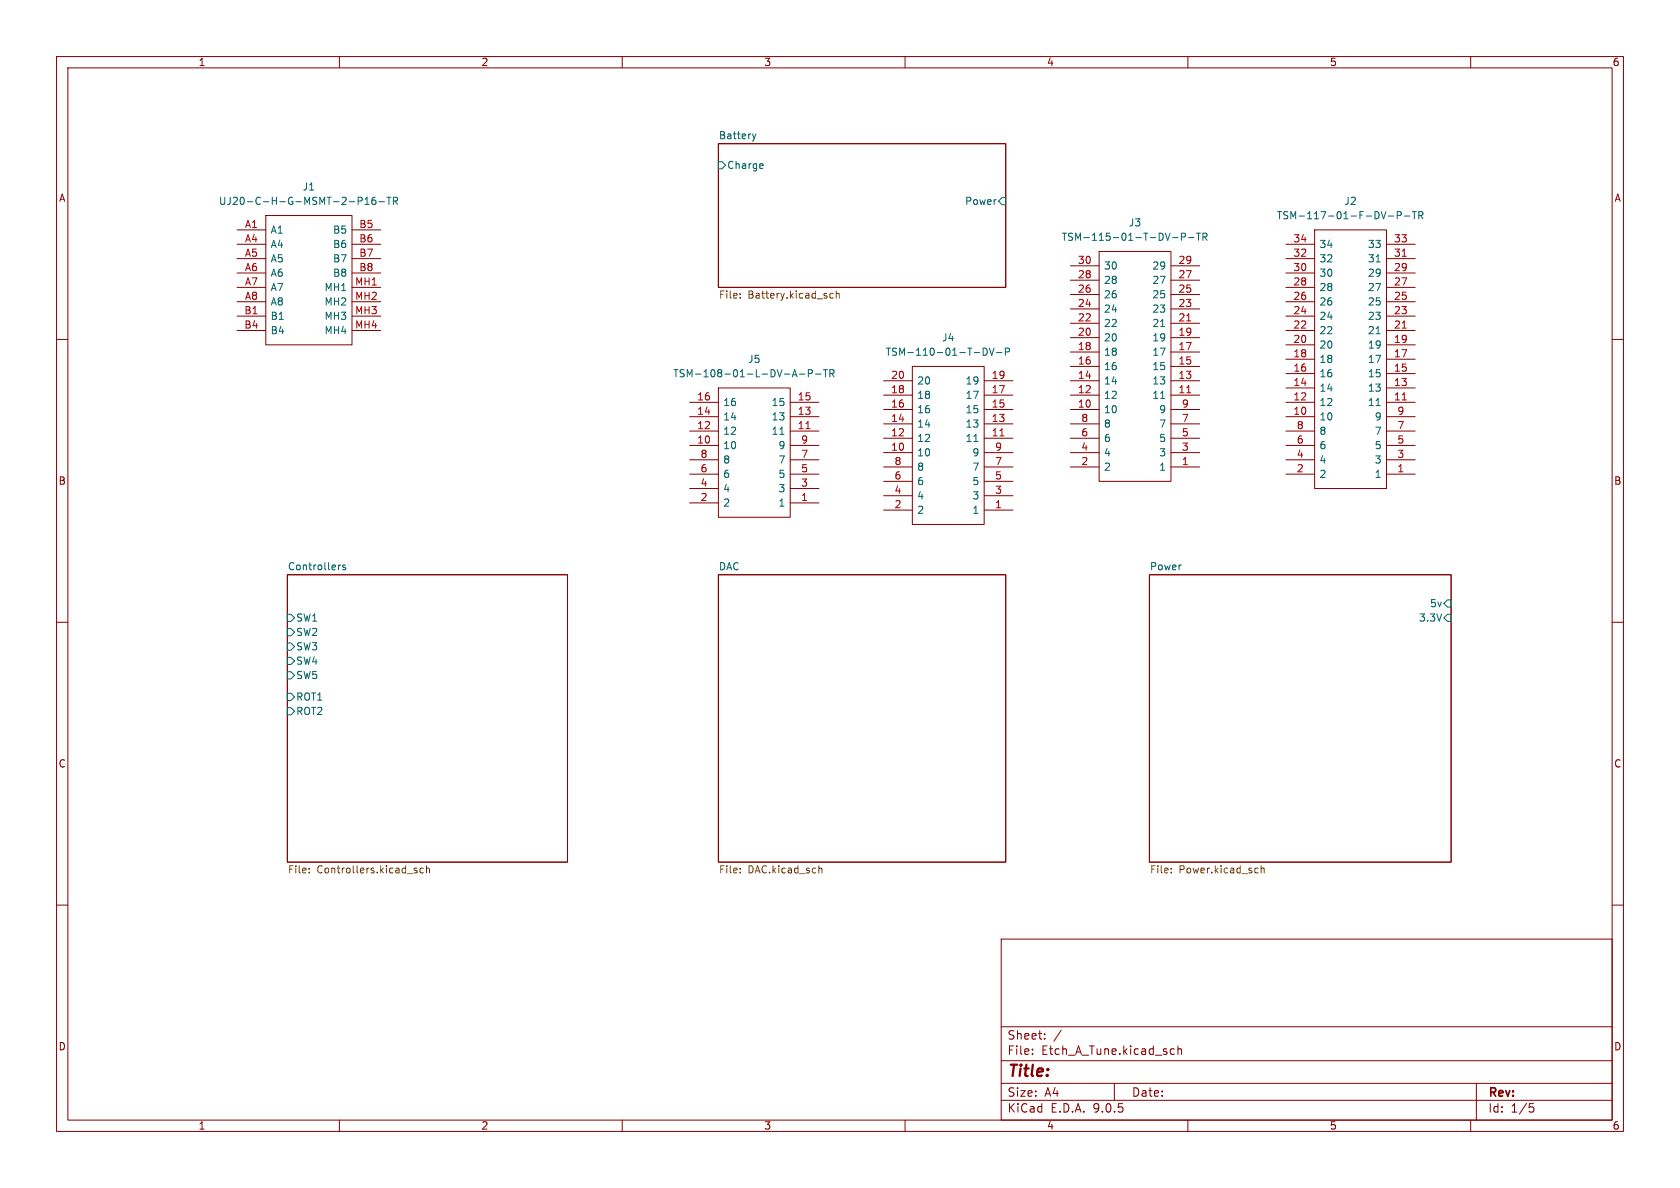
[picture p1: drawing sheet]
<svg xmlns="http://www.w3.org/2000/svg" width="297mm" height="210mm" viewBox="0 0 297 210" stroke-linecap="round" stroke-linejoin="round" font-family="sans-serif">
<g fill="none" stroke="#840000" stroke-width=".18">
<path d="M10 10h277v190h-277zM12 12h273v186h-273zM60 10v2M110 10v2M160 10v2M210 10v2M260 10v2M47 38.1h15.2v22.9h-15.2zM127 25.4h50.8v25.4h-50.8zM41.9 43.2h5.1M41.9 45.7h5.1M41.9 48.3h5.1"/>
<path d="M41.9 50.8h5.1M41.9 53.3h5.1M41.9 55.9h5.1M41.9 58.4h5.1M41.9 40.6h5.1M62.2 43.2h5.1M62.2 45.7h5.1M62.2 48.3h5.1M62.2 50.8h5.1M62.2 53.3h5.1M62.2 55.9h5.1M62.2 58.4h5.1"/>
<path d="M62.2 40.6h5.1M189.2 47h5.1M189.2 49.5h5.1M189.2 52.1h5.1M189.2 54.6h5.1M189.2 57.2h5.1M189.2 59.7h5.1M194.3 44.5h12.7v40.6h-12.7zM207 47h5.1M207 49.5h5.1M207 52.1h5.1M207 54.6h5.1"/>
<path d="M207 57.2h5.1M207 59.7h5.1M227.3 43.2h5.1M227.3 45.7h5.1M227.3 48.3h5.1M227.3 50.8h5.1M227.3 53.3h5.1M227.3 55.9h5.1M227.3 58.4h5.1M232.4 40.6h12.7v45.8h-12.7zM245.1 43.2h5.1M245.1 45.7h5.1"/>
<path d="M245.1 48.3h5.1M245.1 50.8h5.1M245.1 53.3h5.1M245.1 55.9h5.1M245.1 58.4h5.1M10 60h2M121.9 71.1h5.1M121.9 73.7h5.1M121.9 76.2h5.1M121.9 78.7h5.1M127 68.6h12.7v22.8h-12.7zM139.7 71.1h5.1"/>
<path d="M139.7 73.7h5.1M139.7 76.2h5.1M139.7 78.7h5.1M156.2 67.3h5.1M156.2 69.9h5.1M156.2 72.4h5.1M156.2 74.9h5.1M156.2 77.5h5.1M161.3 64.8h12.7v27.9h-12.7zM174 67.3h5.1M174 69.9h5.1M174 72.4h5.1"/>
<path d="M174 74.9h5.1M174 77.5h5.1M189.2 62.2h5.1M189.2 64.8h5.1M189.2 67.3h5.1M189.2 69.9h5.1M189.2 72.4h5.1M189.2 74.9h5.1M189.2 77.5h5.1M207 62.2h5.1M207 64.8h5.1M207 67.3h5.1"/>
<path d="M207 69.9h5.1M207 72.4h5.1M207 74.9h5.1M207 77.5h5.1M227.3 61h5.1M227.3 63.5h5.1M227.3 66h5.1M227.3 68.6h5.1M227.3 71.1h5.1M227.3 73.7h5.1M227.3 76.2h5.1M227.3 78.7h5.1"/>
<path d="M245.1 61h5.1M245.1 63.5h5.1M245.1 66h5.1M245.1 68.6h5.1M245.1 71.1h5.1M245.1 73.7h5.1M245.1 76.2h5.1M245.1 78.7h5.1M285 60h2M121.9 81.3h5.1M121.9 83.8h5.1M121.9 86.4h5.1"/>
<path d="M121.9 88.9h5.1M139.7 81.3h5.1M139.7 83.8h5.1M139.7 86.4h5.1M139.7 88.9h5.1M156.2 80h5.1M156.2 82.6h5.1M156.2 85.1h5.1M156.2 87.6h5.1M156.2 90.2h5.1M174 80h5.1M174 82.6h5.1"/>
<path d="M174 85.1h5.1M174 87.6h5.1M174 90.2h5.1M189.2 80h5.1M189.2 82.6h5.1M207 80h5.1M207 82.6h5.1M227.3 81.3h5.1M227.3 83.8h5.1M245.1 81.3h5.1M245.1 83.8h5.1M10 110h2"/>
<path d="M50.8 101.6h49.5v50.8h-49.5zM127 101.6h50.8v50.8h-50.8zM203.2 101.6h53.3v50.8h-53.3zM285 110h2M10 160h2M177 166h108v32h-108zM285 160h2M60 198v2M110 198v2M160 198v2M177 194.5h108M177 191.5h108"/>
<path d="M177 187.5h108M177 181.5h108M182.5 186.3v.1M182.5 185.5v.1M184.7 183.6v.1M184.7 182.8v.1M187.6 182.1l-1.3 2M197 191.5v3M207.2 185.4l.4 .1M207.6 186.3l-.4 .1M208.2 185.5l.3-.1 .3 .1 .1 .9M208.2 184.9v1.5"/>
<path d="M210 198v2M260 198v2M261 191.5v6.5M270.4 195.1h.7M270.5 195.7h.4l.3 .3-.2 .5-.5 .1"/>
</g>
<g fill="none" stroke="#006464" stroke-width=".18">
<path d="M63.3 35.5h.6l.1-.2v-.3l-.7-.1v1.2M64.5 36.1h.8M64.5 35.2l.4-.3v1.2M66.3 34.9h-.3a.86 .86 0 0 0 0 1.2l.4-.1 .1-.4-.3-.2h-.3l-.2 .2M67 35.7h1M68.4 34.9h.7M68.8 34.9v1.2M69.5 35.5h.7l.1-.2-.1-.3-.7-.1v1.2M69.8 35.5l.5 .6M127 28.6h.6l.7 .6-.7 .6h-.6zM133 23.7l.3 .8M133.3 24.5l-.2 .4"/>
<path d="M133.6 23.7l-.3 .8M134.7 28.9l.2 .3-.6 .2M134.8 29.7l-.1 .1M177.2 34.9h.6v1.3h-.6l-.7-.6zM245.4 38.2h1M247 38.1l.6-.1 .1-.2v-.3l-.7-.1v1.3M248.3 38.2h1M249.7 37.4h.7M250 37.4v1.3M250.8 38.1l.6-.1 .2-.2-.1-.3-.7-.1v1.3M251.1 38.1l.5 .6M205.2 57.7h.7"/>
<path d="M207.3 42h.9M208.9 41.9l.6-.1 .1-.2-.1-.3-.6-.1v1.3M210.1 42h1M211.5 41.2h.7M211.9 41.2v1.3M212.7 41.9l.6-.1 .1-.2-.1-.3-.6-.1v1.3M213 41.9l.4 .6M243.3 46.3h.7M243.3 59h.7M137.9 76.8h.7M140.1 66.6l.4-1.3 .4 1.3M140.2 66.3h.6"/>
<path d="M141.3 66.1h1M142.9 66h.6l.1-.2v-.3l-.7-.2v1.3M144.2 66.1h.9M145.6 65.3h.7M145.9 65.3v1.3M146.7 66h.6l.1-.2v-.3l-.7-.2v1.3M147 66l.4 .6M172.2 78h.7M173.8 61.5a.64 .64 0 0 1 .7 .7 .64 .64 0 0 1-.7 .6zM174.9 61.5l.4 1.3 .4-1.3M176.2 62.3h.9M177.7 62.2l.6-.1 .2-.1-.1-.3-.7-.2v1.3"/>
<path d="M205.2 70.4h.7M243.3 71.7h.7M60.2 99.9l-.3 .2M61.1 99.9h-.3l-.2 .2v.1l.5 .2v.3h-.5M50.8 113.7h.6l.7 .6-.7 .6h-.6zM50.8 116.2h.6l.7 .6-.7 .7h-.6zM50.8 118.7h.6l.7 .7-.7 .6h-.6zM50.8 111.1h.6l.7 .7-.7 .6h-.6zM50.8 108.6h.6l.7 .6-.7 .7h-.6zM255.9 106h.6v1.3h-.6l-.6-.6zM255.9 108.6h.6v1.3h-.6l-.6-.7zM50.8 125.1h.6l.7 .6-.7 .7h-.6z"/>
<path d="M50.8 122.6h.6l.7 .6-.7 .6h-.6z"/>
</g>
<g fill="none" stroke="#725600" stroke-width=".18">
<path d="M130.8 51.9v.1M130.8 52.6v.1M147.3 51.9h-.4l-.2 .2 .1 .5h.5M147.8 52l.2-.1h.3l.1 .8M147.8 51.4v1.3M54.6 154.2v.1M54.6 153.5v.1M73.4 153.5h.3M73.4 153.9h.3l.1 .2-.2 .2h-.3M74.8 153.5h-.3l-.3 .2 .2 .5h.4M75.4 153.6l.2-.1h.3v.8M75.4 153v1.3"/>
<path d="M130.8 154.2v.1M130.8 153.5v.1M144.8 153.6l.1-.1h.3l.1 .8M207 154.2v.1M207 153.5v.1M222.3 153.5h.1M222.4 154.2l-.1 .1M223 153v1.3M223 153.6l.1-.1h.3l.1 .8"/>
</g>
<path d="M209.8 56.7h.7M247.9 45.3h.7M247.9 58h.7M142.5 75.8h.7M176.8 77.1h.7M209.8 69.4h.7M247.9 70.7h.7" fill="none" stroke="#a90000" stroke-width=".18"/>
<text font-size="2.8" fill="#840000" x="178" y="190.9">Title:</text>
<g font-size="2.1" fill="#840000">
<text x="178" y="184">Sheet:</text>
<text x="178" y="186.7">File:</text>
<text x="184.1" y="186.7">Etch_A_Tune.kicad_sch</text>
<text x="178" y="196.9">KiCad</text>
<text x="178" y="194.1">Size:</text>
<text x="184.7" y="194.1">A4</text>
<text x="185.7" y="196.9">E.D.A.</text>
<text x="193.3" y="196.9">9.0.5</text>
<text x="200" y="194.1">Date:</text>
<text x="263" y="194.3">Rev:</text>
<text x="263" y="196.9">Id:</text>
<text x="267.1" y="196.9">1/5</text>
</g>
<g font-size="1.8" fill="#840000">
<text x="35" y="11.9">1</text>
<text x="85" y="11.9">2</text>
<text x="135" y="11.9">3</text>
<text x="185" y="11.9">4</text>
<text x="235" y="11.9">5</text>
<text x="285" y="11.9">6</text>
<text x="10.3" y="35.9">A</text>
<text x="285.3" y="35.9">A</text>
<text x="10.3" y="85.9">B</text>
<text x="285.3" y="85.9">B</text>
<text x="10.3" y="135.9">C</text>
<text x="285.3" y="135.9">C</text>
<text x="10.3" y="185.9">D</text>
<text x="285.3" y="185.9">D</text>
<text x="35" y="199.9">1</text>
<text x="85" y="199.9">2</text>
<text x="135" y="199.9">3</text>
<text x="185" y="199.9">4</text>
<text x="235" y="199.9">5</text>
<text x="285" y="199.9">6</text>
</g>
<g font-size="1.8" fill="#006464">
<text x="127" y="24.7">Battery</text>
<text x="53.4" y="33.9">J1</text>
<text x="128.5" y="30.1">Charge</text>
<text x="38.6" y="36.4">UJ20-C-H-G-MSMT-2-P16-TR</text>
<text x="47.8" y="41.5">A1</text>
<text x="58.8" y="41.5">B5</text>
<text x="170.5" y="36.4">Power</text>
<text x="199.5" y="40.2">J3</text>
<text x="225.6" y="39">TSM-117-01-F-DV-P-TR</text>
<text x="237.6" y="36.4">J2</text>
<text x="47.8" y="44">A4</text>
<text x="47.8" y="46.6">A5</text>
<text x="58.8" y="44">B6</text>
<text x="58.8" y="46.6">B7</text>
<text x="187.6" y="42.8">TSM-115-01-T-DV-P-TR</text>
<text x="195.1" y="47.9">30</text>
<text x="203.6" y="47.9">29</text>
<text x="233.2" y="44">34</text>
<text x="233.2" y="46.6">32</text>
<text x="241.7" y="44">33</text>
<text x="241.7" y="46.6">31</text>
<text x="47.8" y="49.1">A6</text>
<text x="47.8" y="51.7">A7</text>
<text x="57.3" y="51.7">MH1</text>
<text x="58.8" y="49.1">B8</text>
<text x="195.1" y="50.4">28</text>
<text x="195.1" y="52.9">26</text>
<text x="203.6" y="50.4">27</text>
<text x="203.6" y="52.9">25</text>
<text x="233.2" y="49.1">30</text>
<text x="233.2" y="51.7">28</text>
<text x="241.7" y="49.1">29</text>
<text x="241.7" y="51.7">27</text>
<text x="47.8" y="54.2">A8</text>
<text x="47.8" y="56.7">B1</text>
<text x="47.8" y="59.3">B4</text>
<text x="57.3" y="54.2">MH2</text>
<text x="57.3" y="56.7">MH3</text>
<text x="57.3" y="59.3">MH4</text>
<text x="195.1" y="55.5">24</text>
<text x="195.1" y="58">22</text>
<text x="203.6" y="55.5">23</text>
<text x="203.6" y="58">21</text>
<text x="233.2" y="54.2">26</text>
<text x="233.2" y="56.7">24</text>
<text x="233.2" y="59.3">22</text>
<text x="241.7" y="54.2">25</text>
<text x="241.7" y="56.7">23</text>
<text x="241.7" y="59.3">21</text>
<text x="132.2" y="64.4">J5</text>
<text x="156.5" y="63.1">TSM-110-01-T-DV-P</text>
<text x="166.4" y="60.6">J4</text>
<text x="195.1" y="60.6">20</text>
<text x="195.1" y="63.1">18</text>
<text x="195.1" y="65.6">16</text>
<text x="203.6" y="60.6">19</text>
<text x="203.6" y="63.1">17</text>
<text x="203.6" y="65.6">15</text>
<text x="233.2" y="61.8">20</text>
<text x="233.2" y="64.4">18</text>
<text x="241.7" y="61.8">19</text>
<text x="241.7" y="64.4">17</text>
<text x="118.9" y="66.9">TSM-108-01-L-DV-A-P-TR</text>
<text x="127.8" y="72">16</text>
<text x="136.3" y="72">15</text>
<text x="162.1" y="68.2">20</text>
<text x="162.1" y="70.7">18</text>
<text x="170.6" y="68.2">19</text>
<text x="170.6" y="70.7">17</text>
<text x="195.1" y="68.2">14</text>
<text x="195.1" y="70.7">12</text>
<text x="203.6" y="68.2">13</text>
<text x="203.6" y="70.7">11</text>
<text x="233.2" y="66.9">16</text>
<text x="233.2" y="69.4">14</text>
<text x="233.2" y="72">12</text>
<text x="241.7" y="66.9">15</text>
<text x="241.7" y="69.4">13</text>
<text x="241.7" y="72">11</text>
<text x="127.8" y="74.5">14</text>
<text x="127.8" y="77.1">12</text>
<text x="136.3" y="74.5">13</text>
<text x="136.3" y="77.1">11</text>
<text x="162.1" y="73.3">16</text>
<text x="162.1" y="75.8">14</text>
<text x="170.6" y="73.3">15</text>
<text x="170.6" y="75.8">13</text>
<text x="195.1" y="73.3">10</text>
<text x="195.1" y="75.8">8</text>
<text x="204.8" y="73.3">9</text>
<text x="204.8" y="75.8">7</text>
<text x="233.2" y="74.5">10</text>
<text x="233.2" y="77.1">8</text>
<text x="242.9" y="74.5">9</text>
<text x="242.9" y="77.1">7</text>
<text x="127.8" y="79.6">10</text>
<text x="127.8" y="82.1">8</text>
<text x="137.5" y="79.6">9</text>
<text x="137.5" y="82.1">7</text>
<text x="162.1" y="78.3">12</text>
<text x="162.1" y="80.9">10</text>
<text x="162.1" y="83.4">8</text>
<text x="170.6" y="78.3">11</text>
<text x="171.8" y="80.9">9</text>
<text x="171.8" y="83.4">7</text>
<text x="195.1" y="78.3">6</text>
<text x="195.1" y="80.9">4</text>
<text x="195.1" y="83.4">2</text>
<text x="204.8" y="78.3">5</text>
<text x="204.8" y="80.9">3</text>
<text x="204.8" y="83.4">1</text>
<text x="233.2" y="79.6">6</text>
<text x="233.2" y="82.1">4</text>
<text x="242.9" y="79.6">5</text>
<text x="242.9" y="82.1">3</text>
<text x="127.8" y="84.7">6</text>
<text x="127.8" y="87.2">4</text>
<text x="127.8" y="89.8">2</text>
<text x="137.5" y="84.7">5</text>
<text x="137.5" y="87.2">3</text>
<text x="137.5" y="89.8">1</text>
<text x="162.1" y="86">6</text>
<text x="162.1" y="88.5">4</text>
<text x="171.8" y="86">5</text>
<text x="171.8" y="88.5">3</text>
<text x="233.2" y="84.7">2</text>
<text x="242.9" y="84.7">1</text>
<text x="162.1" y="91">2</text>
<text x="171.8" y="91">1</text>
<text x="50.8" y="100.9">Controllers</text>
<text x="127" y="100.9">DAC</text>
<text x="203.2" y="100.9">Power</text>
<text x="252.7" y="107.5">5v</text>
<text x="52.3" y="112.6">SW2</text>
<text x="52.3" y="110.1">SW1</text>
<text x="250.8" y="110.1">3.3V</text>
<text x="52.3" y="115.2">SW3</text>
<text x="52.3" y="117.7">SW4</text>
<text x="52.3" y="120.2">SW5</text>
<text x="52.3" y="124.1">ROT1</text>
<text x="52.3" y="126.6">ROT2</text>
</g>
<g font-size="1.8" fill="#a90000">
<text x="43.2" y="40.4">A1</text>
<text x="63.4" y="40.4">B5</text>
<text x="43.2" y="42.9">A4</text>
<text x="43.2" y="45.5">A5</text>
<text x="63.4" y="42.9">B6</text>
<text x="63.4" y="45.5">B7</text>
<text x="190.5" y="46.7">30</text>
<text x="208.2" y="46.7">29</text>
<text x="228.6" y="42.9">34</text>
<text x="228.6" y="45.5">32</text>
<text x="246.3" y="42.9">33</text>
<text x="246.3" y="45.5">31</text>
<text x="43.2" y="48">A6</text>
<text x="43.2" y="50.5">A7</text>
<text x="43.2" y="53.1">A8</text>
<text x="62.7" y="50.5">MH1</text>
<text x="62.7" y="53.1">MH2</text>
<text x="63.4" y="48">B8</text>
<text x="190.5" y="49.3">28</text>
<text x="190.5" y="51.8">26</text>
<text x="208.2" y="49.3">27</text>
<text x="208.2" y="51.8">25</text>
<text x="228.6" y="48">30</text>
<text x="228.6" y="50.5">28</text>
<text x="228.6" y="53.1">26</text>
<text x="246.3" y="48">29</text>
<text x="246.3" y="50.5">27</text>
<text x="246.3" y="53.1">25</text>
<text x="43.1" y="55.6">B1</text>
<text x="43.1" y="58.2">B4</text>
<text x="62.7" y="55.6">MH3</text>
<text x="62.7" y="58.2">MH4</text>
<text x="190.5" y="54.4">24</text>
<text x="190.5" y="56.9">22</text>
<text x="190.5" y="59.4">20</text>
<text x="208.2" y="54.4">23</text>
<text x="208.2" y="56.9">21</text>
<text x="208.2" y="59.4">19</text>
<text x="228.6" y="55.6">24</text>
<text x="228.6" y="58.2">22</text>
<text x="246.3" y="55.6">23</text>
<text x="246.3" y="58.2">21</text>
<text x="190.5" y="62">18</text>
<text x="190.5" y="64.5">16</text>
<text x="208.2" y="62">17</text>
<text x="208.2" y="64.5">15</text>
<text x="228.6" y="60.7">20</text>
<text x="228.6" y="63.2">18</text>
<text x="228.6" y="65.8">16</text>
<text x="246.3" y="60.7">19</text>
<text x="246.3" y="63.2">17</text>
<text x="246.3" y="65.8">15</text>
<text x="123.1" y="70.9">16</text>
<text x="140.9" y="70.9">15</text>
<text x="157.4" y="67.1">20</text>
<text x="157.4" y="69.6">18</text>
<text x="175.2" y="67.1">19</text>
<text x="175.2" y="69.6">17</text>
<text x="190.5" y="67.1">14</text>
<text x="190.5" y="69.6">12</text>
<text x="208.2" y="67.1">13</text>
<text x="208.2" y="69.6">11</text>
<text x="228.6" y="68.3">14</text>
<text x="228.6" y="70.9">12</text>
<text x="246.3" y="68.3">13</text>
<text x="246.3" y="70.9">11</text>
<text x="123.1" y="73.4">14</text>
<text x="123.1" y="75.9">12</text>
<text x="140.9" y="73.4">13</text>
<text x="140.9" y="75.9">11</text>
<text x="157.4" y="72.1">16</text>
<text x="157.4" y="74.7">14</text>
<text x="157.4" y="77.2">12</text>
<text x="175.2" y="72.1">15</text>
<text x="175.2" y="74.7">13</text>
<text x="175.2" y="77.2">11</text>
<text x="190.5" y="72.1">10</text>
<text x="191.1" y="74.7">8</text>
<text x="191.1" y="77.2">6</text>
<text x="208.8" y="72.1">9</text>
<text x="208.8" y="74.7">7</text>
<text x="208.8" y="77.2">5</text>
<text x="228.6" y="73.4">10</text>
<text x="229.2" y="75.9">8</text>
<text x="246.9" y="73.4">9</text>
<text x="246.9" y="75.9">7</text>
<text x="123.1" y="78.5">10</text>
<text x="123.8" y="81">8</text>
<text x="123.8" y="83.6">6</text>
<text x="141.5" y="78.5">9</text>
<text x="141.5" y="81">7</text>
<text x="141.5" y="83.6">5</text>
<text x="157.4" y="79.8">10</text>
<text x="158" y="82.3">8</text>
<text x="175.8" y="79.8">9</text>
<text x="175.8" y="82.3">7</text>
<text x="191.1" y="79.8">4</text>
<text x="191.1" y="82.3">2</text>
<text x="208.8" y="79.8">3</text>
<text x="208.8" y="82.3">1</text>
<text x="229.2" y="78.5">6</text>
<text x="229.2" y="81">4</text>
<text x="229.2" y="83.6">2</text>
<text x="246.9" y="78.5">5</text>
<text x="246.9" y="81">3</text>
<text x="246.9" y="83.6">1</text>
<text x="123.8" y="86.1">4</text>
<text x="123.8" y="88.6">2</text>
<text x="141.5" y="86.1">3</text>
<text x="141.5" y="88.6">1</text>
<text x="158" y="84.8">6</text>
<text x="158" y="87.4">4</text>
<text x="158" y="89.9">2</text>
<text x="175.8" y="84.8">5</text>
<text x="175.8" y="87.4">3</text>
<text x="175.8" y="89.9">1</text>
</g>
<g font-size="1.8" fill="#725600">
<text x="127" y="53.1">File:</text>
<text x="132.2" y="53.1">Battery.kicad_sch</text>
<text x="50.8" y="154.7">File:</text>
<text x="56" y="154.7">Controllers.kicad_sch</text>
<text x="127" y="154.7">File:</text>
<text x="132.2" y="154.7">DAC.kicad_sch</text>
<text x="203.2" y="154.7">File:</text>
<text x="208.4" y="154.7">Power.kicad_sch</text>
</g>
</svg>
